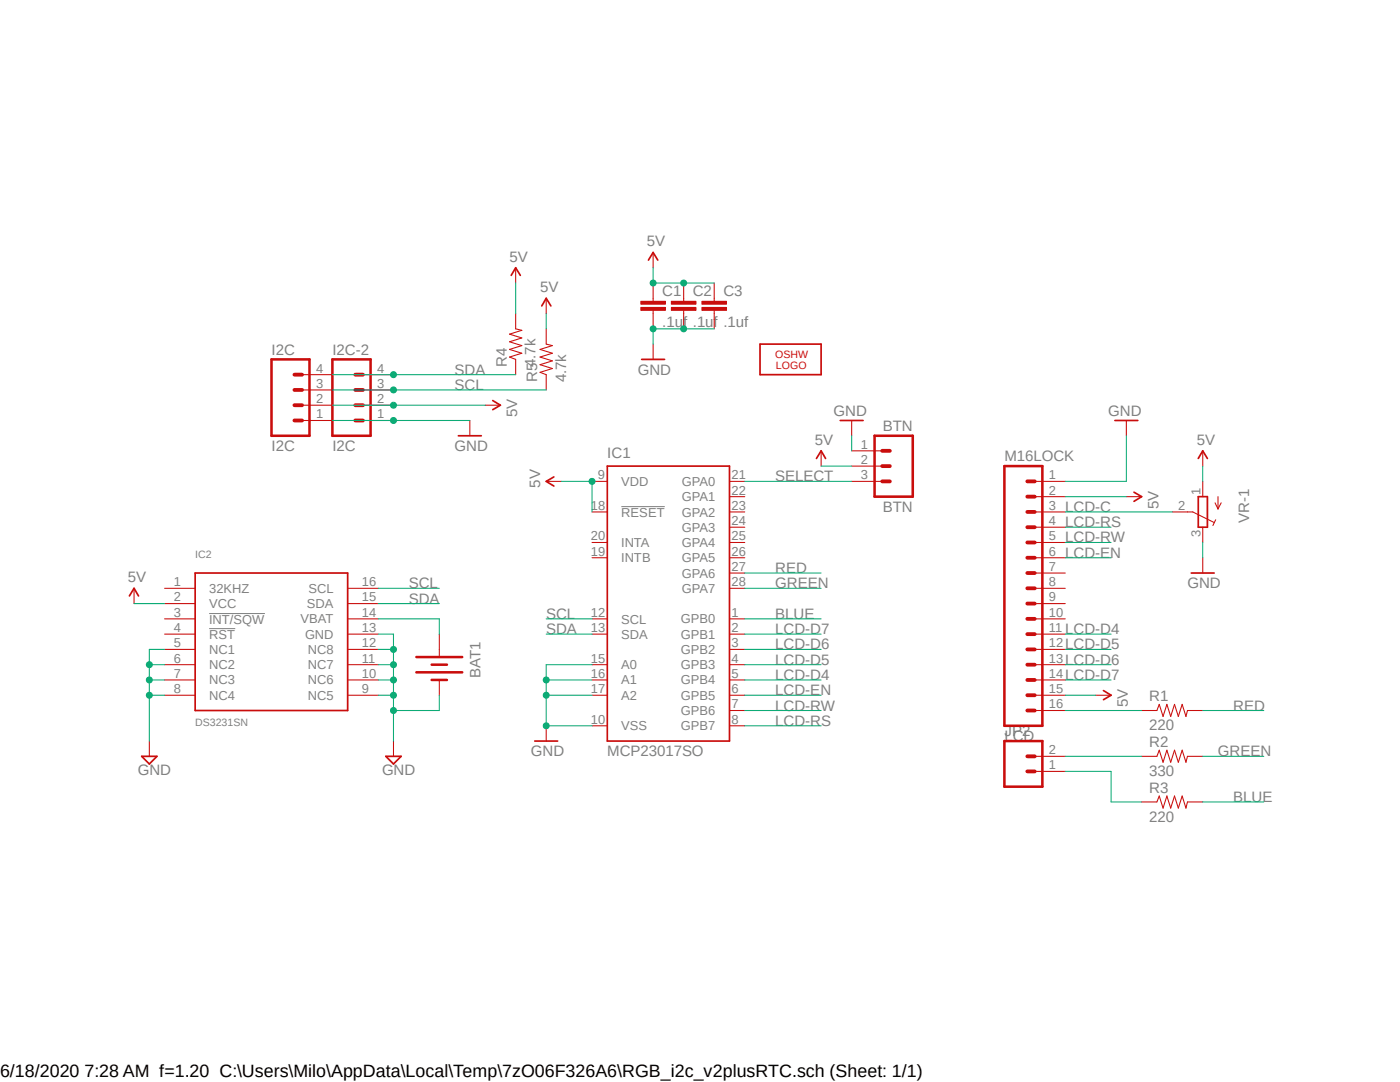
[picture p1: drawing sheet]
<svg xmlns="http://www.w3.org/2000/svg" width="279mm" height="216mm" viewBox="0 0 279 216" stroke-linecap="round" stroke-linejoin="round" font-family="sans-serif">
<path d="M24.5 46.1l230.4 118.7M254.9 46.1l-230.4 118.7" fill="none" stroke="#fff" stroke-width=".2"/>
<path d="M124 101.1h8.7M41.7 122.4h11.2M41.7 125.4h5.2" fill="none" stroke="#808080" stroke-width=".2"/>
<g fill="none" stroke="#c90d0c" stroke-width=".34">
<path d="M102 54.9l.9-1.5 .9 1.5M98.3 79.9l1.6 1-1.6 .8M108.1 61l.9-1.5 .9 1.5M151.7 68.7h12.2v6.1h-12.2zM91.5 87h4.6M110.5 95.2l-1.5 .9 1.5 .9M121.2 93h24.4v54.9h-24.4zM162.9 91.5l1-1.5 .9 1.5M167.7 83.9h4.6M222.5 83.9h4.6M226.3 98.2l1.5 .9-1.5 .9M239.1 99.1h1.9v6.1h-1.9z"/>
<path d="M239.1 91.5l.9-1.5 1 1.5M237.7 114.3h4.6M220.2 137.8l1.5 .9-1.5 .9M106.7 147.9h4.6"/>
</g>
<g fill="none" stroke="#c90d0c" stroke-width=".21">
<path d="M102.9 53.4v3.1M109 59.5v3.1M130.3 59.5v.6M102.9 62.6v3l1.2 .3-2.4 .8 2.4 .7-2.4 .8 2.4 .8-2.4 .7 2.4 .8-2.4 .7 1.2 .5v3.1M109 65.6v3.1l1.2 .3-2.4 .7 2.4 .8-2.4 .7 2.4 .8-2.4 .8 2.4 .7-2.4 .8 1.2 .5v3M130.3 61.9v.7M93.8 83.9v3.1M96.8 80.9h3.1M109 96.1h3.1M118.2 96.1h3M145.6 99.1h3M145.6 96.1h3"/>
<path d="M163.9 90v3M170 83.9v3.1M224.8 99.1h3M224.8 83.9v3.1M240 90v3M240 96.1v3M243.1 99.1v2.5M118.2 102.2h3M118.2 108.2h3M118.2 111.3h3M145.6 102.2h3M145.6 108.2h3"/>
<path d="M145.6 111.3h3M145.6 105.2h3M145.6 114.3h3M145.6 117.4h3M233.9 102.2h4.1l4.3 2.1M240 105.2v3M240 111.3v3M242.5 100.3l.6 1.3M242.6 103.7l-.5 1.2M243.7 100.3l-.6 1.3M118.2 123.5h3M118.2 126.5h3"/>
<path d="M118.2 132.6h3M118.2 135.7h3M118.2 138.7h3M145.6 123.5h3M145.6 126.5h3M145.6 132.6h3M145.6 135.7h3M145.6 138.7h3M145.6 129.6h3M218.7 138.7h3M109 144.8v3.1M118.2 144.8h3"/>
<path d="M145.6 141.8h3M145.6 144.8h3M227.8 141.8h3.1l.5-1.3 .7 2.5 .8-2.5 .7 2.5 .8-2.5 .8 2.5 .7-2.5 .8 2.5 .3-1.2h3M227.8 150.9h3.1l.5-1.2 .7 2.4 .8-2.4 .7 2.4 .8-2.4 .8 2.4 .7-2.4 .8 2.4 .3-1.2h3M227.8 160h3.1l.5-1.2 .7 2.4 .8-2.4 .7 2.4 .8-2.4 .8 2.4 .7-2.4 .8 2.4 .3-1.2h3"/>
</g>
<path d="M127.9 61.3h4.9v.6h-4.9z" fill-rule="evenodd" fill="#c90d0c"/>
<path d="M127.9 61.3h4.9v.6h-4.9z" fill="none" stroke="#c90d0c" stroke-width=".2"/>
<path d="M127.9 60.1h4.9v.6h-4.9z" fill-rule="evenodd" fill="#c90d0c"/>
<path d="M127.9 60.1h4.9v.6h-4.9z" fill="none" stroke="#c90d0c" stroke-width=".2"/>
<path d="M130.3 50.4v3M130.3 56.5v3M136.4 59.5v.6M130.3 62.6v3M130.3 68.7v3M136.4 61.9v.7M87.7 126.5v4.3M87.7 135.7v3" fill="none" stroke="#c90d0c" stroke-width=".21"/>
<path d="M129.4 51.9l.9-1.5 1 1.5M128.1 71.7h4.5" fill="none" stroke="#c90d0c" stroke-width=".34"/>
<path d="M83.1 131.1h9.1M83.1 134.2h9.1M86.1 132.6h3.1M86.1 135.7h3.1" fill="none" stroke="#c90d0c" stroke-width=".51"/>
<path d="M134 61.3h4.9v.6h-4.9z" fill-rule="evenodd" fill="#c90d0c"/>
<path d="M134 61.3h4.9v.6h-4.9z" fill="none" stroke="#c90d0c" stroke-width=".2"/>
<path d="M134 60.1h4.9v.6h-4.9z" fill-rule="evenodd" fill="#c90d0c"/>
<path d="M134 60.1h4.9v.6h-4.9z" fill="none" stroke="#c90d0c" stroke-width=".2"/>
<g fill="none" stroke="#c90d0c" stroke-width=".21">
<path d="M136.4 56.5v3M142.5 59.5v.6M136.4 62.6v3M142.5 61.9v.7M206.5 96.1h6.1M206.5 99.1h6.1M26.8 117.4v3M32.9 117.4h6M69.4 117.4h6.1M206.5 117.4h6.1M206.5 102.2h6.1M206.5 105.2h6.1"/>
<path d="M206.5 108.2h6.1M206.5 111.3h6.1M206.5 114.3h6.1M32.9 120.4h6M32.9 123.5h6M32.9 126.5h6M32.9 129.6h6M32.9 132.6h6M32.9 135.7h6M32.9 138.7h6M69.4 120.4h6.1M69.4 123.5h6.1"/>
<path d="M69.4 126.5h6.1M69.4 129.6h6.1M69.4 132.6h6.1M69.4 135.7h6.1M69.4 138.7h6.1M206.5 120.4h6.1M206.5 123.5h6.1M206.5 126.5h6.1M206.5 129.6h6.1M206.5 132.6h6.1M206.5 135.7h6.1M206.5 138.7h6.1"/>
<path d="M29.8 147.9v3M78.5 147.9v3M206.5 141.8h6.1M206.5 153.9h6.1M206.5 150.9h6.1"/>
</g>
<path d="M25.8 118.9l1-1.5 .8 1.5M38.9 114.3h30.5v27.5h-30.5zM28.3 150.9h3l-1.5 1.5zM77 150.9h3.1l-1.6 1.5z" fill="none" stroke="#c90d0c" stroke-width=".34"/>
<path d="M200.4 93h7.6v51.8h-7.6zM200.4 147.9h7.6v9.1h-7.6z" fill="none" stroke="#c90d0c" stroke-width=".51"/>
<g fill="none" stroke="#c90d0c" stroke-width=".76">
<path d="M205 99.1h1.5M205 96.1h1.5M205 102.2h1.5M205 108.2h1.5M205 105.2h1.5M205 111.3h1.5M205 114.3h1.5M205 117.4h1.5M205 120.4h1.5M205 123.5h1.5M205 126.5h1.5M205 129.6h1.5"/>
<path d="M205 132.6h1.5M205 135.7h1.5M205 138.7h1.5M205 141.8h1.5M205 150.9h1.5M205 153.9h1.5"/>
</g>
<path d="M140.1 61.3h4.9v.6h-4.9z" fill-rule="evenodd" fill="#c90d0c"/>
<path d="M140.1 61.3h4.9v.6h-4.9z" fill="none" stroke="#c90d0c" stroke-width=".2"/>
<path d="M140.1 60.1h4.9v.6h-4.9z" fill-rule="evenodd" fill="#c90d0c"/>
<path d="M140.1 60.1h4.9v.6h-4.9z" fill="none" stroke="#c90d0c" stroke-width=".2"/>
<g fill="none" stroke="#c90d0c" stroke-width=".21">
<path d="M142.5 56.5v3M60.3 77.8h6M60.3 74.8h6M72.4 77.8h6.1M72.4 74.8h6.1M142.5 62.6v3M60.3 83.9h6M60.3 80.9h6M72.4 83.9h6.1M72.4 80.9h6.1M170 90h6.1M170 93h6.1"/>
<path d="M170 96.1h6.1"/>
</g>
<path d="M54.2 71.7h7.6v15.3h-7.6zM66.3 71.7h7.7v15.3h-7.7zM174.5 87h7.7v12.1h-7.7z" fill="none" stroke="#c90d0c" stroke-width=".51"/>
<path d="M58.8 77.8h1.5M58.8 74.8h1.5M70.9 77.8h1.5M70.9 74.8h1.5M58.8 80.9h1.5M58.8 83.9h1.5M70.9 80.9h1.5M70.9 83.9h1.5M176.1 96.1h1.5M176.1 93h1.5M176.1 90h1.5" fill="none" stroke="#c90d0c" stroke-width=".76"/>
<path d="M66.3 83.9h27.5" fill="none" stroke="#0dab76" stroke-width=".21"/>
<circle cx="78.5" cy="83.9" r=".6" fill="#0dab76"/>
<circle cx="78.5" cy="83.9" r=".6" fill="none" stroke="#0dab76" stroke-width=".2"/>
<path d="M224.8 87v9.1h-12.2M240 108.2v3.1M109 138.7h9.2M118.2 132.6h-9.2v12.2h9.2" fill="none" stroke="#0dab76" stroke-width=".21"/>
<circle cx="109" cy="138.7" r=".6" fill="#0dab76"/>
<circle cx="109" cy="138.7" r=".6" fill="none" stroke="#0dab76" stroke-width=".2"/>
<path d="M109 135.7h9.2" fill="none" stroke="#0dab76" stroke-width=".21"/>
<circle cx="109" cy="135.7" r=".6" fill="#0dab76"/>
<circle cx="109" cy="135.7" r=".6" fill="none" stroke="#0dab76" stroke-width=".2"/>
<circle cx="109" cy="144.8" r=".6" fill="#0dab76"/>
<circle cx="109" cy="144.8" r=".6" fill="none" stroke="#0dab76" stroke-width=".2"/>
<path d="M136.4 65.6h-6.1v3.1" fill="none" stroke="#0dab76" stroke-width=".21"/>
<circle cx="130.3" cy="65.6" r=".6" fill="#0dab76"/>
<circle cx="130.3" cy="65.6" r=".6" fill="none" stroke="#0dab76" stroke-width=".2"/>
<path d="M136.4 65.6h6.1" fill="none" stroke="#0dab76" stroke-width=".21"/>
<circle cx="136.4" cy="65.6" r=".6" fill="#0dab76"/>
<circle cx="136.4" cy="65.6" r=".6" fill="none" stroke="#0dab76" stroke-width=".2"/>
<path d="M29.8 138.7h3.1M29.8 135.7h3.1M29.8 132.6h3.1M32.9 129.6h-3.1v18.3" fill="none" stroke="#0dab76" stroke-width=".21"/>
<circle cx="29.8" cy="135.7" r=".6" fill="#0dab76"/>
<circle cx="29.8" cy="135.7" r=".6" fill="none" stroke="#0dab76" stroke-width=".2"/>
<circle cx="29.8" cy="132.6" r=".6" fill="#0dab76"/>
<circle cx="29.8" cy="132.6" r=".6" fill="none" stroke="#0dab76" stroke-width=".2"/>
<circle cx="29.8" cy="138.7" r=".6" fill="#0dab76"/>
<circle cx="29.8" cy="138.7" r=".6" fill="none" stroke="#0dab76" stroke-width=".2"/>
<path d="M75.5 126.5h3v21.4M75.5 129.6h3M75.5 132.6h3M75.5 135.7h3M75.5 138.7h3M87.7 138.7v3.1h-9.2" fill="none" stroke="#0dab76" stroke-width=".21"/>
<circle cx="78.5" cy="129.6" r=".6" fill="#0dab76"/>
<circle cx="78.5" cy="129.6" r=".6" fill="none" stroke="#0dab76" stroke-width=".2"/>
<circle cx="78.5" cy="132.6" r=".6" fill="#0dab76"/>
<circle cx="78.5" cy="132.6" r=".6" fill="none" stroke="#0dab76" stroke-width=".2"/>
<circle cx="78.5" cy="135.7" r=".6" fill="#0dab76"/>
<circle cx="78.5" cy="135.7" r=".6" fill="none" stroke="#0dab76" stroke-width=".2"/>
<circle cx="78.5" cy="138.7" r=".6" fill="#0dab76"/>
<circle cx="78.5" cy="138.7" r=".6" fill="none" stroke="#0dab76" stroke-width=".2"/>
<circle cx="78.5" cy="141.8" r=".6" fill="#0dab76"/>
<circle cx="78.5" cy="141.8" r=".6" fill="none" stroke="#0dab76" stroke-width=".2"/>
<path d="M66.3 80.9h30.5M170 87v3" fill="none" stroke="#0dab76" stroke-width=".21"/>
<circle cx="78.5" cy="80.9" r=".6" fill="#0dab76"/>
<circle cx="78.5" cy="80.9" r=".6" fill="none" stroke="#0dab76" stroke-width=".2"/>
<path d="M112.1 96.1h6.1v6.1M212.6 99.1h12.2M240 93v3.1" fill="none" stroke="#0dab76" stroke-width=".21"/>
<circle cx="118.1" cy="96.1" r=".6" fill="#0dab76"/>
<circle cx="118.1" cy="96.1" r=".6" fill="none" stroke="#0dab76" stroke-width=".2"/>
<path d="M102.9 56.5v6.1M130.3 53.4v3.1h6.1M109 62.6v3M212.6 138.7h6.1" fill="none" stroke="#0dab76" stroke-width=".21"/>
<circle cx="130.3" cy="56.5" r=".6" fill="#0dab76"/>
<circle cx="130.3" cy="56.5" r=".6" fill="none" stroke="#0dab76" stroke-width=".2"/>
<path d="M136.4 56.5h6.1" fill="none" stroke="#0dab76" stroke-width=".21"/>
<circle cx="136.4" cy="56.5" r=".6" fill="#0dab76"/>
<circle cx="136.4" cy="56.5" r=".6" fill="none" stroke="#0dab76" stroke-width=".2"/>
<g fill="none" stroke="#0dab76" stroke-width=".21">
<path d="M66.3 74.8h36.6M163.9 93h6.1M212.6 105.2h9.1M212.6 111.3h9.1M26.8 120.4h6.1M148.6 138.7h15.3M148.6 126.5h15.3M148.6 135.7h15.3M148.6 129.6h15.3M148.6 132.6h15.3M212.6 126.5h9.1M212.6 135.7h9.1"/>
<path d="M212.6 129.6h9.1M212.6 132.6h9.1M148.6 144.8h15.3"/>
</g>
<circle cx="78.5" cy="74.8" r=".6" fill="#0dab76"/>
<circle cx="78.5" cy="74.8" r=".6" fill="none" stroke="#0dab76" stroke-width=".2"/>
<path d="M66.3 77.8h42.7M75.5 120.4h12.2M109 126.5h9.2" fill="none" stroke="#0dab76" stroke-width=".21"/>
<circle cx="78.5" cy="77.8" r=".6" fill="#0dab76"/>
<circle cx="78.5" cy="77.8" r=".6" fill="none" stroke="#0dab76" stroke-width=".2"/>
<g fill="none" stroke="#0dab76" stroke-width=".21">
<path d="M148.6 96.1h21.4M75.5 117.4h12.2M148.6 117.4h15.3M148.6 114.3h15.3M212.6 102.2h21.3M212.6 108.2h9.1M75.5 123.5h12.2v3M109 123.5h9.2M148.6 123.5h15.3M148.6 141.8h15.3M212.6 141.8h15.2M212.6 150.9h15.2"/>
<path d="M212.6 153.9h9.1v6.1h6.1M240 141.8h12.2M240 150.9h12.2M240 160h12.2"/>
</g>
<text font-size="3.6" x="0" y="214.9">6/18/2020 7:28 AM f=1.20 C:\Users\Milo\AppData\Local\Temp\7zO06F326A6\RGB_i2c_v2plusRTC.sch (Sheet: 1/1)</text>
<g font-size="3" fill="#808080">
<text x="101.7" y="52.2">5V</text>
<text x="129.1" y="49.1">5V</text>
<text x="107.8" y="58.3">5V</text>
<text x="132.2" y="59.1">C1</text>
<text x="138.3" y="59.1">C2</text>
<text x="144.4" y="59.1">C3</text>
<text x="132.2" y="65.2">.1uf</text>
<text x="138.3" y="65.2">.1uf</text>
<text x="144.4" y="65.2">.1uf</text>
<text x="54.2" y="70.8">I2C</text>
<text x="66.3" y="70.8">I2C-2</text>
<text x="90.7" y="74.8">SDA</text>
<text x="90.7" y="77.8">SCL</text>
<text x="101.1" y="73.2" transform="rotate(-90 101.1 73.2)">R4</text>
<text x="107.2" y="76.3" transform="rotate(-90 107.2 76.3)">R54.7k</text>
<text x="113" y="76.3" transform="rotate(-90 113 76.3)">4.7k</text>
<text x="127.3" y="74.8">GND</text>
<text x="103.2" y="83.3" transform="rotate(-90 103.2 83.3)">5V</text>
<text x="166.4" y="83">GND</text>
<text x="221.2" y="83">GND</text>
<text x="54.2" y="90">I2C</text>
<text x="66.3" y="90">I2C</text>
<text x="90.7" y="90">GND</text>
<text x="162.6" y="88.8">5V</text>
<text x="176.2" y="86">BTN</text>
<text x="238.8" y="88.8">5V</text>
<text x="121.2" y="91.5">IC1</text>
<text x="200.4" y="92.1">M16LOCK</text>
<text x="107.8" y="97.3" transform="rotate(-90 107.8 97.3)">5V</text>
<text x="154.7" y="96.1">SELECT</text>
<text x="231.2" y="101.6" transform="rotate(-90 231.2 101.6)">5V</text>
<text x="176.2" y="102.2">BTN</text>
<text x="212.6" y="105.2">LCD-RS</text>
<text x="212.6" y="102.2">LCD-C</text>
<text x="249.3" y="104.4" transform="rotate(-90 249.3 104.4)">VR-1</text>
<text x="212.6" y="111.3">LCD-EN</text>
<text x="212.6" y="108.2">LCD-RW</text>
<text x="25.5" y="116.2">5V</text>
<text x="81.6" y="117.4">SCL</text>
<text x="154.7" y="114.3">RED</text>
<text x="154.7" y="117.4">GREEN</text>
<text x="237" y="117.4">GND</text>
<text x="81.6" y="120.4">SDA</text>
<text x="109" y="123.5">SCL</text>
<text x="154.7" y="123.5">BLUE</text>
<text x="109" y="126.5">SDA</text>
<text x="154.7" y="129.6">LCD-D6</text>
<text x="154.7" y="126.5">LCD-D7</text>
<text x="212.6" y="126.5">LCD-D4</text>
<text x="212.6" y="129.6">LCD-D5</text>
<text x="95.9" y="135.3" transform="rotate(-90 95.9 135.3)">BAT1</text>
<text x="154.7" y="135.7">LCD-D4</text>
<text x="154.7" y="132.6">LCD-D5</text>
<text x="212.6" y="132.6">LCD-D6</text>
<text x="212.6" y="135.7">LCD-D7</text>
<text x="154.7" y="138.7">LCD-EN</text>
<text x="154.7" y="141.8">LCD-RW</text>
<text x="225.1" y="141.1" transform="rotate(-90 225.1 141.1)">5V</text>
<text x="229.4" y="140">R1</text>
<text x="246.1" y="141.8">RED</text>
<text x="154.7" y="144.8">LCD-RS</text>
<text x="200.4" y="147.8">LCD</text>
<text x="200.4" y="146.9">JP2</text>
<text x="229.4" y="145.7">220</text>
<text x="229.4" y="149.1">R2</text>
<text x="27.5" y="154.7">GND</text>
<text x="76.2" y="154.7">GND</text>
<text x="106" y="150.9">GND</text>
<text x="121.2" y="150.9">MCP23017SO</text>
<text x="229.4" y="154.9">330</text>
<text x="243.1" y="150.9">GREEN</text>
<text x="229.4" y="158.2">R3</text>
<text x="246.1" y="160">BLUE</text>
<text x="229.4" y="164">220</text>
</g>
<g font-size="2.6" fill="#808080">
<text x="63.1" y="77.4">3</text>
<text x="63.1" y="74.3">4</text>
<text x="75.3" y="77.4">3</text>
<text x="75.3" y="74.3">4</text>
<text x="63.1" y="83.5">1</text>
<text x="63.1" y="80.4">2</text>
<text x="75.3" y="83.5">1</text>
<text x="75.3" y="80.4">2</text>
<text x="171.8" y="89.5">1</text>
<text x="119.3" y="95.6">9</text>
<text x="146" y="95.6">21</text>
<text x="171.8" y="92.6">2</text>
<text x="171.8" y="95.6">3</text>
<text x="209.3" y="95.6">1</text>
<text x="117.9" y="101.7">18</text>
<text x="124" y="97">VDD</text>
<text x="136.1" y="97">GPA0</text>
<text x="136.1" y="100">GPA1</text>
<text x="146" y="98.7">22</text>
<text x="146" y="101.7">23</text>
<text x="209.3" y="98.7">2</text>
<text x="209.3" y="101.7">3</text>
<text x="235.1" y="101.7">2</text>
<text x="239.6" y="98.7" transform="rotate(-90 239.6 98.7)">1</text>
<text x="117.9" y="107.8">20</text>
<text x="124" y="103.1">RESET</text>
<text x="136.1" y="103.1">GPA2</text>
<text x="136.1" y="106.1">GPA3</text>
<text x="146" y="104.8">24</text>
<text x="146" y="107.8">25</text>
<text x="209.3" y="104.8">4</text>
<text x="209.3" y="107.8">5</text>
<text x="239.6" y="107.1" transform="rotate(-90 239.6 107.1)">3</text>
<text x="117.9" y="110.9">19</text>
<text x="124" y="109.2">INTA</text>
<text x="124" y="112.2">INTB</text>
<text x="136.1" y="109.2">GPA4</text>
<text x="136.1" y="112.2">GPA5</text>
<text x="146" y="110.9">26</text>
<text x="146" y="113.9">27</text>
<text x="209.3" y="110.9">6</text>
<text x="209.3" y="113.9">7</text>
<text x="34.7" y="117">1</text>
<text x="41.7" y="118.3">32KHZ</text>
<text x="61.6" y="118.3">SCL</text>
<text x="72.2" y="117">16</text>
<text x="136.1" y="115.3">GPA6</text>
<text x="136.1" y="118.3">GPA7</text>
<text x="146" y="117">28</text>
<text x="209.3" y="117">8</text>
<text x="34.7" y="120">2</text>
<text x="34.7" y="123.1">3</text>
<text x="41.7" y="121.4">VCC</text>
<text x="41.7" y="124.4">INT/SQW</text>
<text x="60" y="124.4">VBAT</text>
<text x="61.3" y="121.3">SDA</text>
<text x="72.2" y="123.1">14</text>
<text x="72.2" y="120">15</text>
<text x="117.9" y="123.1">12</text>
<text x="124" y="124.4">SCL</text>
<text x="135.9" y="124.4">GPB0</text>
<text x="146" y="123.1">1</text>
<text x="209.3" y="120">9</text>
<text x="209.3" y="123.1">10</text>
<text x="34.7" y="126.1">4</text>
<text x="34.7" y="129.2">5</text>
<text x="41.7" y="127.5">RST</text>
<text x="41.7" y="130.5">NC1</text>
<text x="60.9" y="127.4">GND</text>
<text x="61.4" y="130.5">NC8</text>
<text x="72.2" y="129.2">12</text>
<text x="72.2" y="126.1">13</text>
<text x="117.9" y="126.1">13</text>
<text x="124" y="127.5">SDA</text>
<text x="135.9" y="127.4">GPB1</text>
<text x="135.9" y="130.5">GPB2</text>
<text x="146" y="126.1">2</text>
<text x="146" y="129.2">3</text>
<text x="209.3" y="126.1">11</text>
<text x="209.3" y="129.2">12</text>
<text x="34.7" y="132.2">6</text>
<text x="34.7" y="135.3">7</text>
<text x="41.7" y="133.5">NC2</text>
<text x="41.7" y="136.6">NC3</text>
<text x="61.4" y="136.6">NC6</text>
<text x="61.4" y="133.5">NC7</text>
<text x="72.2" y="135.3">10</text>
<text x="72.2" y="132.2">11</text>
<text x="117.9" y="132.2">15</text>
<text x="117.9" y="135.3">16</text>
<text x="124" y="133.5">A0</text>
<text x="124" y="136.6">A1</text>
<text x="135.9" y="133.5">GPB3</text>
<text x="135.9" y="136.6">GPB4</text>
<text x="146" y="132.2">4</text>
<text x="146" y="135.3">5</text>
<text x="209.3" y="132.2">13</text>
<text x="209.3" y="135.3">14</text>
<text x="34.7" y="138.3">8</text>
<text x="41.7" y="139.6">NC4</text>
<text x="61.4" y="139.6">NC5</text>
<text x="72.2" y="138.3">9</text>
<text x="117.9" y="138.3">17</text>
<text x="124" y="139.6">A2</text>
<text x="135.9" y="139.6">GPB5</text>
<text x="135.9" y="142.7">GPB6</text>
<text x="146" y="138.3">6</text>
<text x="146" y="141.4">7</text>
<text x="209.3" y="138.3">15</text>
<text x="209.3" y="141.4">16</text>
<text x="117.9" y="144.4">10</text>
<text x="124" y="145.7">VSS</text>
<text x="135.9" y="145.7">GPB7</text>
<text x="146" y="144.4">8</text>
<text x="209.3" y="153.5">1</text>
<text x="209.3" y="150.5">2</text>
</g>
<g font-size="2.1" fill="#c90d0c">
<text x="154.7" y="71.4">OSHW</text>
<text x="154.9" y="73.5">LOGO</text>
</g>
<g font-size="2.1" fill="#808080">
<text x="38.9" y="111.3">IC2</text>
<text x="38.9" y="144.8">DS3231SN</text>
</g>
</svg>
